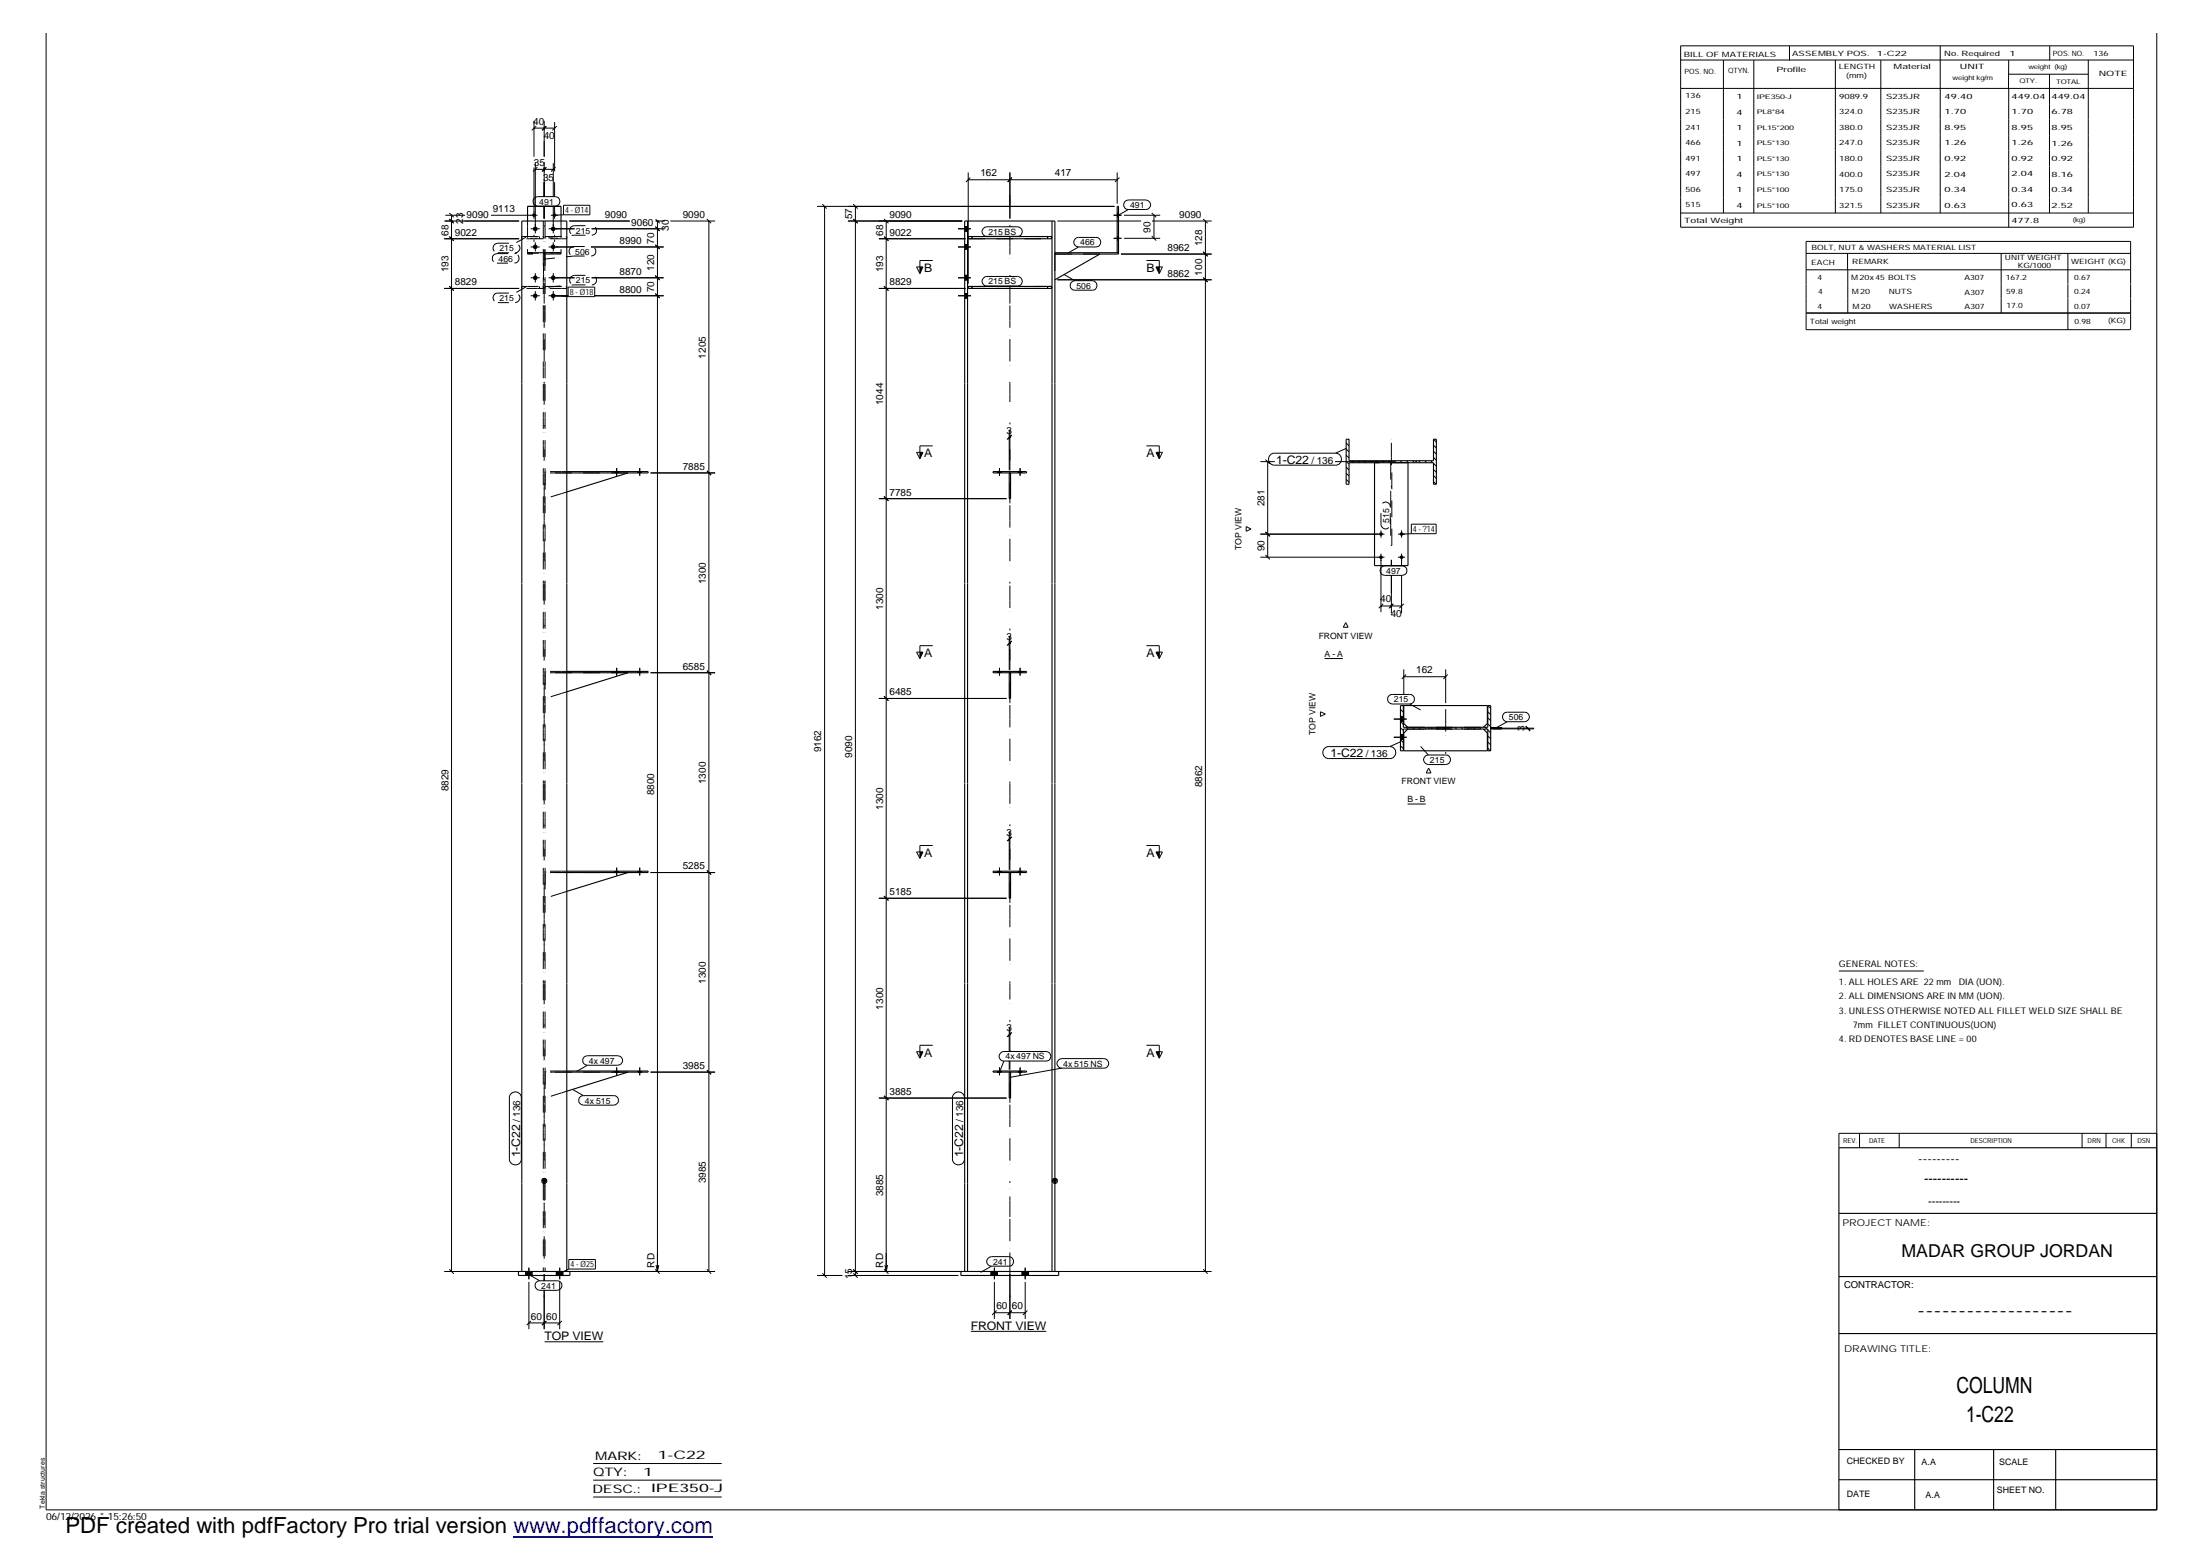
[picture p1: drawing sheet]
<svg xmlns="http://www.w3.org/2000/svg" width="420mm" height="297mm" viewBox="0 0 420 297" stroke-linecap="round" stroke-linejoin="round" font-family="sans-serif">
<g fill="none" stroke="#000" stroke-width=".19">
<path d="M321 8.7h86.5v34.7h-86.5zM321 11.5h86.5M321 16.9h86.5M329.1 11.5v29.2M334.9 11.5v29.2M341.8 8.8v2.7M350.5 11.5v29.2M359.2 11.5v29.2M370.5 8.7v32M383.6 11.5v5.4M383.6 14.2h15.3M383.6 16.9v26.5"/>
<path d="M391.4 14.2v26.5M391.5 8.8v2.7M398.8 11.5v29.2M411.9 6.3v281.9h-403.1v-281.9M102 23.1v6.8M102 32v9.8M102 24.5h3.9M102.1 37.8l.6-.3h3.3a.91 .91 0 0 1 .9 .9 .91 .91 0 0 1-.9 1h-3.3a.91 .91 0 0 1-.9-.6 .91 .91 0 0 1 .3-1zM102.2 30.9v13.7M102.2 32.3h3.5M102.4 24.1l-.8 .8M102.6 31.9l-.8 .9"/>
<path d="M103.9 23.1v6.8M103.9 30.9v6.7M103.9 39.3v2.4M104.3 24.1l-.8 .8M104.3 32l-.8 .8M104.4 24.1l-.8 .7M104.4 31.9l-.8 .8M105.7 31.1v6.5M105.7 39.3v5.3M105.9 23.3v9.4M105.9 34.8v2.8M105.9 39.3v2.5"/>
<path d="M106.1 31.9l-.9 .9M106.3 24.1l-.8 .8M107.6 39.2h5v1.8h-5zM156 39.4h56.9M157.1 39l.8 .8M157.5 39.4v204.1M162.9 39l.9 .8M163.4 39.4v204.1M184.9 34.3h28.5M184.9 32.9v21.3M185.3 33.9l-.8 .8M192.9 32.9v8.8"/>
<path d="M193.3 33.9l-.9 .8M213.4 32.9v6M213.8 33.9l-.9 .8M214.8 38.5l.7-.3h3.3a.91 .91 0 0 1 1 .9 .91 .91 0 0 1-1 .9h-3.3a.91 .91 0 0 1-.8-.5 .91 .91 0 0 1 .1-1zM215.5 40l-2.1 1.2M84.8 45.6h14.3M84.8 42.2h14.3M84.8 55.1h14.3M85 41.1h3.8M85.8 54.6l.9 .9M85.8 45.2l.9 .8M85.8 41.8l.9 .8"/>
<path d="M85.8 40.7l.9 .8M86.2 41.1v201.6M93.8 41.1h8.9M101.3 45.5h.4M101.3 43.7h1.8M101.3 47.1h1.8M101.3 53h1.8M101.3 56.5h1.8M102 44.8v.5M102 45.7v.5M102.2 45.5h.5M102.2 46.3v1.7"/>
<path d="M102.2 52.1v1.8M102.2 55.6v1.7M104.8 43.7h4.9M104.8 47.1h4.8M104.8 53h4.9M104.8 56.5h3.7M105.2 45.5h.5M105.2 41.1h1.4M105.7 46.3v1.7M105.7 52.1v1.8M105.7 55.6v1.7M105.7 56.5l2.8 .1"/>
<path d="M105.9 44.8v.5M105.9 45.7v.5M106.1 45.5h.5M107.6 41l-1.7 .1M108.5 54.8h5.1v1.8h-5.1zM108.7 42.2h11.6M112.9 47.1h13.8M113 43.7h14M113 53h13.7M113.5 56.5h13.2M125.1 56l.9 .9M125.1 52.6l.9 .9"/>
<path d="M125.1 46.7l.9 .8M125.1 43.3l.9 .8M125.2 42.2h1.8M125.2 41.9l.8 .7M125.6 42.2v200.5M128 42.2h8.6M135 41.8l.8 .8M135.4 42.2v200.5M162 42.2h21.8M162.9 41.8l.9 .8M167.9 45.6h16.5M167.9 55.1h16.5"/>
<path d="M168.8 45.2l.9 .8-.8-.8M168.8 41.8l.9 .8M168.8 54.6l.9 .9M169.2 42.2v200.5M175 51h1.3l-.6 1.2zM178.1 49.7h-2.4v2.5M183 43.7h2.4M183 47.1h2.4M183 53h2.4M183 56.5h2.4M184.2 44.1h.6M184.2 43.3h.6"/>
<path d="M184.2 47.6h.6M184.2 46.7h.6M184.2 53.5h.6M184.2 52.6h.6M184.2 56.9h.6M184.2 56h.6M187.8 43.6l.7-.3h5.9a.91 .91 0 0 1 .8 .9 .91 .91 0 0 1-.8 .9h-5.9a.88 .88 0 0 1-.9-.5 .88 .88 0 0 1 .2-1zM187.8 53.1l.7-.3h5.9a.91 .91 0 0 1 .8 .9 .91 .91 0 0 1-.8 .9h-5.9a.88 .88 0 0 1-.9-.5 .88 .88 0 0 1 .2-1zM201.9 42.2h16M201.9 53.4h29.5M203.2 52.4l2.1 1.2M204.6 53.9l.7-.3h3.3a.91 .91 0 0 1 .9 .9 .91 .91 0 0 1-.9 .9h-3.3a.88 .88 0 0 1-.9-.5 .88 .88 0 0 1 .2-1z"/>
<path d="M205.4 45.6l.6-.3h3.3a.91 .91 0 0 1 .9 .9 .91 .91 0 0 1-.9 .9h-3.3a.91 .91 0 0 1-.9-.5 .91 .91 0 0 1 .3-1zM206 47.1l-2.1 1.2M212.7 45.5h1.5M212.7 41.1h1.5M213.4 45.2h.2M213.4 45.8h.2M213.4 40.7h.2M213.4 41.4h.2M214.1 48.5h17.3M214.7 45.5h6.9M214.7 41.1h6.9M218.9 49.7h2.5v2.5"/>
<path d="M220 45.1l.8 .8M220 40.7l.8 .8M220 42.2h11.4M220.4 41.1v4.4M220.8 51h1.2l-.6 1.2zM229.8 48.1l.8 .8M229.8 53l.8 .8M229.8 41.8l.8 .8M230.2 42.2v200.5M321 40.7h86.5M344.9 51.5h62M344.9 48.4h62"/>
<path d="M344.9 59.8h62M352.8 48.4v3.1M352.9 51.5v8.3M382.2 48.4v11.4M394.9 48.4v5.8M394.9 54.3v8.6M406.9 54.2v-8.1h-62v16.8h62v-8.6M117.4 90v.3M117.8 89.4v1.4M118.1 90v.3M121.8 90v.3M122.2 89.4v1.4"/>
<path d="M122.5 90v.3M124.2 90.3h12.4M135 89.9l.8 .8-.8-.8M167.9 95.2h24.3M168.8 94.8l.9 .8M175 86.3h1.3l-.6 1.3zM178.1 85.1h-2.4v2.5M190.5 90v.3M190.9 89.4v1.4M191.2 90v.3M192.7 82.1v7.7M192.7 83.5h.2"/>
<path d="M192.9 82.1v7.7M193.2 83l-.9 .9M193.3 83l-.9 .9M194.5 90v.3M194.8 89.4v1.4M195.2 90v.3M218.9 85.1h2.5v2.5M220.8 86.3h1.2l-.6 1.3zM240.7 88.1h2.8M241.7 87.7l.8 .8M242.1 88.1v18.3M242.4 87l.8-.5h11.9a1.14 1.14 0 0 1 1.1 1.2 1.14 1.14 0 0 1-1.1 1.1h-11.7a1.14 1.14 0 0 1-1-1.8z"/>
<path d="M255 88.1h8.2M257.1 84.6l.5 .5M257.1 85.7l.5 .6M257.1 86.9l.5 .5M257.1 88l.5 .6M257.1 89.2l.5 .5M257.1 90.4l.5 .5M257.1 91.5l.5 .6M257.1 85.6l-2 .9M257.6 83.8v.1M258.2 88l.3 .3M259.4 88l.3 .3"/>
<path d="M260.5 88l.4 .3M261.7 88l.3 .3M262.8 88l.4 .3M264 88l.3 .3M265.1 88l.4 .3M266.3 88l.4 .3M267.5 88l.3 .3M268.6 88l.4 .3M269.8 88l.3 .3M270.9 88l.4 .3M272.1 88l.4 .3M273.3 88l.3 .3"/>
<path d="M273.8 83.8l.5 .6M273.8 85l.5 .5M273.8 86.2l.5 .5M273.8 87.3l.5 .6M273.8 88.5l.5 .5M273.8 89.6l.5 .6M273.8 90.8l.5 .5M273.8 91.9l.5 .5M238 100.5l.9 .5-.9 .4zM240.7 102h23.7M240.7 106.4h23.7M241.7 105.9l.8 .9"/>
<path d="M241.7 101.5l.8 .9M257 118.9l.5 .8h-1zM263.7 101.2v1.4M263.7 105.7v11.2M263.7 115.7h4M263.8 108.3l.7-.3h3.3a.91 .91 0 0 1 .9 .9 .91 .91 0 0 1-.9 .9h-3.3a.93 .93 0 0 1-.9-.5 .93 .93 0 0 1 .2-1zM264.2 115.3l-.9 .8M265.7 106.9v1.2M265.7 109.8v7.3M266.1 115.3l-.8 .8M266.1 115.3l-.8 .7M267 102h1.4"/>
<path d="M267 106.4h1.4M267.7 101.2v1.4M267.7 105.7v2.4M267.7 109.8v7.3M268.1 115.3l-.8 .8M269.5 100.1h4.8v1.8h-4.8zM269.5 101.9l-1.8 .1M117.4 128.2v.2M117.8 127.5v1.5M118.1 128.2v.2M121.8 128.2v.2M122.2 127.5v1.5"/>
<path d="M122.5 128.2v.2M124.2 128.4h12.4M135 128l.8 .8-.8-.7M167.9 133.3h24.3M168.8 132.9l.9 .9M175 124.5h1.3l-.6 1.2zM178.1 123.3h-2.4v2.4M190.5 128.2v.2M190.9 127.5v1.5M191.2 128.2v.2M192.7 121.4v6.5M192.7 122.8h.2"/>
<path d="M192.9 121.4v6.5M193.2 122.4l-.9 .8M193.3 122.4l-.9 .8M194.5 128.2v.2M194.8 127.5v1.5M195.2 128.2v.2M218.9 123.3h2.5v2.4M220.8 124.5h1.2l-.6 1.2zM252.2 135.9l.9 .4-.9 .5zM253 125.7h3.5M265.3 132.8l.6-.2h3.3a.91 .91 0 0 1 .9 .9 .91 .91 0 0 1-.9 .9h-3.3a.92 .92 0 0 1-.8-.6 .92 .92 0 0 1 .2-1zM266.2 137.3h2.4"/>
<path d="M267.5 135.4l.5 .6M267.5 136.6l.5 .5M267.5 138.9l.5 .5M267.5 136.8h.5M267.9 134.7l.1 .1M268 137.7h-.5l.5 .6M268.1 129.2h8M268.1 127.8v4.8M268.5 128.8l-.8 .8M268.6 138.8l.3 .4M269.2 134.4l2.1 1.1M269.7 138.8l.4 .4"/>
<path d="M270.9 138.8l.3 .4M272 138.8l.4 .4M273.2 138.8l.4 .4M274.4 138.8l.3 .4M275.5 138.8l.4 .4M276.1 127.8v6.4M276.5 128.8l-.8 .8M276.7 138.8l.3 .4M277.8 138.8l.4 .4M279 138.8l.4 .4M280.2 138.8l.3 .4M281.3 138.8l.3 .4"/>
<path d="M282.5 138.8l.3 .4M283.6 138.8l.4 .4M284.1 134.7l.6 .5M284.1 135.9l.6 .5M284.1 137l.6 .6M284.1 138.2l.6 .5M284.1 139.3l.6 .6M284.7 138.9l.3 .2M284.7 139.1h.1M284.8 138.9l.2 .2-.2-.2 .3 .2h7.9M284.8 139.1l-.1-.1 .2 .1M284.9 138.9l.3 .2"/>
<path d="M285 138.9l.3 .2-.2-.2M285.1 138.9l.3 .2M285.2 138.9l.3 .2M285.2 139h7.8M285.2 138.9l.3 .2-.2-.2M285.3 138.9l.3 .2M285.4 138.9l.3 .2M285.5 138.9l.2 .2M285.5 138.9l.4 .2-.2-.2M285.7 138.9l.3 .2M285.8 138.9l.2 .2M285.8 138.9l.3 .2"/>
<path d="M286 138.9l.3 .2M286.1 139.1l-.2-.2 .3 .2M286.1 138.9l.3 .2M286.2 138.9l.3 .2M286.3 138.9l.3 .2M286.4 138.9l.3 .2M286.5 138.9l.2 .2M286.6 138.9l.2 .2M286.7 138.9l.1 .1M286.7 139l.1 .1-.3-.2 .1 .2M286.8 138.9v.1M287.2 136.2l.7-.2h3.3a.91 .91 0 0 1 .9 .9 .91 .91 0 0 1-.9 .9h-3.3a.94 .94 0 0 1-.9-.6 .94 .94 0 0 1 .2-1z"/>
<path d="M287.9 137.8l-2.1 1.1M291.4 138.7l.8 .9M291.4 138.6l.8 .8M291.8 139v.1M192.7 158.7v7.4M192.9 158.7v7.4M193.2 159.8l-.9 .8M193.3 159.8l-.9 .8M253 142.9l.6-.4h11.8a1.14 1.14 0 0 1 1.2 1.2 1.14 1.14 0 0 1-1.2 1.1h-11.6a1.13 1.13 0 0 1-1.1-.7 1.13 1.13 0 0 1 .3-1.2zM266.2 140.7h2.4M267.5 140.1l.5 .5M267.5 141.2l.5 .6"/>
<path d="M267.5 142.4l.5 .5M267.5 141.2h.5M267.5 140.3h.5M267.5 141.6l-2.1 .9M268.8 153.5h3.5M271.3 142.5l1.5 1.6M272.2 144.4l.6-.3h3.3a.91 .91 0 0 1 .9 .9 .91 .91 0 0 1-.9 1h-3.3a.92 .92 0 0 1-.8-.6 .92 .92 0 0 1 .2-1zM272.8 146.6l.5 1h-.9zM284.1 140.5l.6 .5M284.1 141.7l.6 .5M284.1 142.8l.5 .5M117.4 166.3v.3"/>
<path d="M117.8 165.6v1.5M118.1 166.3v.3M121.8 166.3v.3M122.2 165.6v1.5M122.5 166.3v.3M124.2 166.6h12.4M135 166.1l.8 .8M167.9 171.5h24.3M168.8 171.1l.9 .8M175 162.6h1.3l-.6 1.3zM178.1 161.4h-2.4v2.5M190.5 166.3v.3"/>
<path d="M190.9 165.6v1.5M191.2 166.3v.3M192.7 160.1h.2M194.5 166.3v.3M194.8 165.6v1.5M195.2 166.3v.3M218.9 161.4h2.5v2.5M220.8 162.6h1.2l-.6 1.3zM178.1 199.5h-2.4v2.5M192.7 197.5h.2M192.7 196.1v4.7M192.9 196.1v4.7"/>
<path d="M193.2 197.1l-.9 .8M193.3 197.1l-.9 .8M218.9 199.5h2.5v2.5M351.2 185.4h16.2M97.5 208.9a1.16 1.16 0 0 1 1.3-.4 1.16 1.16 0 0 1 .8 1.1v11.6a1.14 1.14 0 0 1-1.2 1.2 1.14 1.14 0 0 1-1.1-1.2v-11.8zM109.3 208l2.1 1.2M110.8 209.4l.6-.2h5.8a.91 .91 0 0 1 .9 .9 .91 .91 0 0 1-.9 .9h-5.8a.91 .91 0 0 1-.8-.6 .91 .91 0 0 1 .2-1zM111.5 201.8l.7-.3h5.8a.91 .91 0 0 1 .9 .9 .91 .91 0 0 1-.9 1h-5.8a.91 .91 0 0 1-.9-.6 .91 .91 0 0 1 .2-1zM112.2 203.4l-2.1 1.1M117.4 204.5v.2M117.8 203.8v1.5M118.1 204.5v.2"/>
<path d="M121.8 204.5v.2M122.2 203.8v1.5M122.5 204.5v.2M124.2 204.7h12.4M135 204.3l.8 .8M167.9 209.6h24.3M168.8 209.2l.9 .8M175 200.8h1.3l-.6 1.2zM182.2 208.8a1.14 1.14 0 0 1 1.3-.3 1.14 1.14 0 0 1 .7 1.1v11.6a1.14 1.14 0 0 1-1.2 1.2 1.14 1.14 0 0 1-1.1-1.2v-11.8zM190.5 204.5v.2M190.9 203.8v1.5M191.1 201l.6-.3h8.1a.91 .91 0 0 1 .9 .9 .91 .91 0 0 1-.9 1h-8.1a.88 .88 0 0 1-.8-.6 .88 .88 0 0 1 .2-1z"/>
<path d="M191.2 204.5v.2M191.7 202.6l-.7 1.9M192.7 202.5v1.7M192.9 202.5v1.7M194.5 204.5v.2M194.8 203.8v1.5M195.2 204.5v.2M202.1 202.4l.7-.3h8a.91 .91 0 0 1 1 .9 .91 .91 0 0 1-1 .9h-8a.88 .88 0 0 1-.9-.5 .88 .88 0 0 1 .2-1zM202.8 203.9l-10 1.8M220.8 200.8h1.2l-.6 1.2zM355.1 216.4v2.7M362.7 216.4v2.7"/>
<path d="M397.6 216.4v2.7M402.2 216.4v2.7M407 216.4v2.7M411.9 216.4h-60.7v2.7M84.8 242.7h14.3M85.8 242.3l.9 .8M100.4 242.7v.8M101 242v2.2M101 244.7v9M101 243.3l2.1 1.2M101 252.5h5.9M101.4 252.2l-.8 .8"/>
<path d="M101.6 242.7v.8M102.4 244.8l.7-.3h3.3a.91 .91 0 0 1 .9 .9 .91 .91 0 0 1-.9 .9h-3.3a.92 .92 0 0 1-.9-.5 .92 .92 0 0 1 .2-1zM103.9 243.2v1.3M103.9 246.2v7.5M104 256.1h11.2M104.4 252.2l-.9 .8 .8-.8M106.3 242.7v.8M106.9 242v2.2M106.9 244.7v9M107.3 252.2l-.8 .8M107.5 242.7v.8M108.6 240.4h5.1v1.9h-5.1z"/>
<path d="M108.6 242.3l-1.7 .8M108.7 242.7h27.9M125.1 242.3l.9 .8M125.3 241.5l.3 1.2M125.8 241.5l-.2 1.2M135 242.3l.8 .8M156 243.5h4.9M157.1 243.1l.8 .8M162 243.5h21M162 242.7h21.8M162.9 243.1l.9 .8M162.9 242.3l.9 .8-.8-.7"/>
<path d="M168.8 242.3l.9 .8M169 241.5l.2 1.2M169.5 241.5l-.3 1.2M185.4 254.2h14.4M188.7 240.2l.7-.3h3.3a.91 .91 0 0 1 .9 .9 .91 .91 0 0 1-.9 .9h-3.3a.88 .88 0 0 1-.9-.5 .88 .88 0 0 1 .2-1zM189.3 242.7v.8M189.4 241.7l-2.1 1.2M189.9 242v2.2M189.9 244.7v7.1M189.9 250.6h5.9M190.3 250.2l-.8 .8M190.5 242.7v.8"/>
<path d="M192.9 243.2v8.6M193.3 250.2l-.9 .8 .8-.8M195.2 242.7v.8M195.8 242v2.2M195.8 244.7v7.1M196.2 250.2l-.8 .8M196.4 242.7v.8M201.9 242.7h29.5M229.8 242.3l.8 .8M113.3 279.4h24.5M113.3 282.6h24.5M113.3 285.8h24.5"/>
</g>
<g fill="#000">
<path d="M175.7 51h.6l-.6 1.2zM220.8 51h.6v1.2zM175.7 86.3h.6l-.6 1.3zM220.8 86.3h.6v1.3zM175.7 124.5h.6l-.6 1.2zM220.8 124.5h.6v1.2zM175.7 162.6h.6l-.6 1.3zM220.8 162.6h.6v1.3zM175.7 200.8h.6l-.6 1.2zM220.8 200.8h.6v1.2zM103.5 225.2h.9l-.5 .7zM201.1 225.2h.7l-.3 .7z"/>
<path d="M101.6 40.9a.36 .36 0 0 1 .6-.1 .36 .36 0 0 1 0 .5 .36 .36 0 0 1-.6-.1z" fill-rule="evenodd"/>
<path d="M105.7 40.8a.35 .35 0 0 1 .5 .1 .35 .35 0 0 1-.1 .5 .35 .35 0 0 1-.5-.2z" fill-rule="evenodd"/>
<path d="M184.2 43.3h.6v.8h-.6z" fill-rule="evenodd"/>
<path d="M184.2 43.3h.6v.8h-.6z" fill-rule="evenodd"/>
<path d="M184.2 46.7h.6v.9h-.6z" fill-rule="evenodd"/>
<path d="M184.2 46.7h.6v.9h-.6z" fill-rule="evenodd"/>
<path d="M184.2 52.6h.6v.9h-.6z" fill-rule="evenodd"/>
<path d="M184.2 52.6h.6v.9h-.6z" fill-rule="evenodd"/>
<path d="M184.2 56h.6v.9h-.6z" fill-rule="evenodd"/>
<path d="M184.2 56h.6v.9h-.6z" fill-rule="evenodd"/>
<path d="M213.4 45.2h.2v.6h-.2z" fill-rule="evenodd"/>
<path d="M213.4 40.7h.2v.7h-.2z" fill-rule="evenodd"/>
<path d="M213.4 45.2h.2v.6h-.2z" fill-rule="evenodd"/>
<path d="M213.4 40.7h.2v.7h-.2z" fill-rule="evenodd"/>
<path d="M117.4 90h.7v.3h-.7z" fill-rule="evenodd"/>
<path d="M117.4 90h.7v.3h-.7z" fill-rule="evenodd"/>
<path d="M121.8 90h.7v.3h-.7z" fill-rule="evenodd"/>
<path d="M121.8 90h.7v.3h-.7z" fill-rule="evenodd"/>
<path d="M190.5 90h.7v.3h-.7z" fill-rule="evenodd"/>
<path d="M190.5 90h.7v.3h-.7z" fill-rule="evenodd"/>
<path d="M194.5 90h.7v.3h-.7z" fill-rule="evenodd"/>
<path d="M194.5 90h.7v.3h-.7z" fill-rule="evenodd"/>
<path d="M117.4 128.2h.7v.2h-.7z" fill-rule="evenodd"/>
<path d="M117.4 128.2h.7v.2h-.7z" fill-rule="evenodd"/>
<path d="M121.8 128.2h.7v.2h-.7z" fill-rule="evenodd"/>
<path d="M121.8 128.2h.7v.2h-.7z" fill-rule="evenodd"/>
<path d="M190.5 128.2h.7v.2h-.7z" fill-rule="evenodd"/>
<path d="M190.5 128.2h.7v.2h-.7z" fill-rule="evenodd"/>
<path d="M194.5 128.2h.7v.2h-.7z" fill-rule="evenodd"/>
<path d="M194.5 128.2h.7v.2h-.7z" fill-rule="evenodd"/>
<path d="M267.5 136.8h.5v.9h-.5z" fill-rule="evenodd"/>
<path d="M267.5 136.8h.5v.9h-.5z" fill-rule="evenodd"/>
<path d="M267.5 140.3h.5v.9h-.5z" fill-rule="evenodd"/>
<path d="M267.5 140.3h.5v.9h-.5z" fill-rule="evenodd"/>
<path d="M117.4 166.3h.7v.3h-.7z" fill-rule="evenodd"/>
<path d="M117.4 166.3h.7v.3h-.7z" fill-rule="evenodd"/>
<path d="M121.8 166.3h.7v.3h-.7z" fill-rule="evenodd"/>
<path d="M121.8 166.3h.7v.3h-.7z" fill-rule="evenodd"/>
<path d="M190.5 166.3h.7v.3h-.7z" fill-rule="evenodd"/>
<path d="M190.5 166.3h.7v.3h-.7z" fill-rule="evenodd"/>
<path d="M194.5 166.3h.7v.3h-.7z" fill-rule="evenodd"/>
<path d="M194.5 166.3h.7v.3h-.7z" fill-rule="evenodd"/>
<path d="M117.4 204.5h.7v.2h-.7z" fill-rule="evenodd"/>
<path d="M117.4 204.5h.7v.2h-.7z" fill-rule="evenodd"/>
<path d="M121.8 204.5h.7v.2h-.7z" fill-rule="evenodd"/>
<path d="M121.8 204.5h.7v.2h-.7z" fill-rule="evenodd"/>
<path d="M190.5 204.5h.7v.2h-.7z" fill-rule="evenodd"/>
<path d="M190.5 204.5h.7v.2h-.7z" fill-rule="evenodd"/>
<path d="M194.5 204.5h.7v.2h-.7z" fill-rule="evenodd"/>
<path d="M194.5 204.5h.7v.2h-.7z" fill-rule="evenodd"/>
<path d="M100.4 242.7h1.2v.8h-1.2z" fill-rule="evenodd"/>
<path d="M100.4 242.7h1.2v.8h-1.2z" fill-rule="evenodd"/>
<path d="M106.3 242.7h1.2v.8h-1.2z" fill-rule="evenodd"/>
<path d="M106.3 242.7h1.2v.8h-1.2z" fill-rule="evenodd"/>
<path d="M189.3 242.7h1.2v.8h-1.2z" fill-rule="evenodd"/>
<path d="M189.3 242.7h1.2v.8h-1.2z" fill-rule="evenodd"/>
<path d="M195.2 242.7h1.2v.8h-1.2z" fill-rule="evenodd"/>
<path d="M195.2 242.7h1.2v.8h-1.2z" fill-rule="evenodd"/>
<circle cx="102.2" cy="47.1" r=".44"/>
<circle cx="102.2" cy="43.7" r=".45"/>
<circle cx="102.2" cy="56.5" r=".45"/>
<circle cx="102.2" cy="53" r=".44"/>
<circle cx="105.6" cy="53" r=".44"/>
<circle cx="105.7" cy="47.1" r=".45"/>
<circle cx="105.7" cy="43.7" r=".45"/>
<circle cx="105.7" cy="56.5" r=".45"/>
<circle cx="263.7" cy="106.4" r=".36"/>
<circle cx="263.7" cy="101.9" r=".35"/>
<circle cx="267.7" cy="106.4" r=".36"/>
<circle cx="267.7" cy="102" r=".35"/>
</g>
<g fill="none" stroke="#000" stroke-width=".21">
<path d="M100.8 42.2v-2.8h6.3v2.8M184.8 42.2v200.5M184.9 54.7h15.9v.4h-15.9zM184.9 45.2h15.9v.4h-15.9zM200.9 42.2v200.5M201.5 48.2h12.1M210.1 48.5l-8.6 4.9M213.4 48.2v-8.8h.2v9.1h-12.1M108.2 90h15.6v.3h-15.6M119.9 90.3l-11.7 3.6M189.7 90h6.3v.3h-6.3zM192.7 90.3v4.9h.3v-4.9"/>
<path d="M257.1 83.8h.5v4.2h16.2v-4.2h.5v8.6h-.5v-4.1h-16.2v4.1h-.5zM262.5 88.3v19.7h6.4v-19.7M108.2 128.2h15.6v.2h-15.6M119.9 128.4l-11.7 3.7M189.7 128.2h6.3v.2h-6.3zM192.7 128.4v4.9h.3v-4.9M267.5 134.7h.5v4.1h16.1v-4.1h.6v8.6h-.6v-4.1h-16.1v4.1h-.5zM268.9 138.8l-.8-.7v-3.4h16v3.4l-.8 .7M268.9 139.2l-.8 .7v3.4h16v-3.4l-.8-.7M284.7 139.1h2.1M284.7 138.9h2.1M108.2 166.3h15.6v.3h-15.6"/>
<path d="M119.9 166.6l-11.7 3.6M189.7 166.3h6.3v.3h-6.3zM192.7 166.6v4.9h.3v-4.9M108.2 204.5h15.6v.2h-15.6M119.9 204.7l-11.7 3.6M189.7 204.5h6.3v.2h-6.3zM192.7 204.7v4.9h.3v-4.9M351.2 219.1h60.7v69.1h-60.7zM103.5 225.2h.9l-.5 .7zM201.1 225.2h.7l-.3 .7zM351.2 231.6h60.7M99 242.7h9.8v.8h-9.8z"/>
<path d="M99.7 242.7v-200.5h8.5v200.5M183.5 242.7h18.7v.8h-18.7zM184.2 242.7v-200.5h17.3v200.5M351.2 254.6h60.7M351.2 243.7h60.7M351.2 276.7h60.7M365.7 276.7v11.5M380.7 276.7v11.5M392.6 276.7v11.5M351.2 282.5h60.7"/>
<circle cx="103.9" cy="225.4" r=".48"/>
<circle cx="201.5" cy="225.4" r=".49"/>
</g>
<g fill="none" stroke="#000" stroke-width=".19" stroke-dasharray="1.1 0 2.1 .7 0 1.4" stroke-linecap="butt">
<path d="M107.1 39.4h-6.3M99.7 55.1v-.4M99.7 54.7h4.1M99.7 45.6v-.4M99.7 45.2h4.1M100.8 48.5v-.3M100.8 48.2h6.3M100.8 42.2v6M103 54.7v.4M103 45.2v.4M103.8 42.2v31.1M103.8 55.1h-4.1"/>
<path d="M103.8 54.7v.4M103.8 45.6h-4.1M103.8 45.2v.4M103.8 48.5h.3M103.8 53.4v-4.9M104.1 48.5v4.9M104.1 53.4h-.3M104.1 42.2v31.1M104.1 55.1v-.4M104.1 54.7h4.1M104.1 45.6v-.4M104.1 45.2h4.1"/>
<path d="M104.9 54.7v.4M104.9 45.2v.4M107.1 48.5v-.3M107.1 48.2h-6.3M107.1 48.5h-6.3M107.1 42.2v6M108.2 55.1h-4.1M108.2 54.7v.4M108.2 45.6h-4.1M108.2 45.2v.4M184.9 55.1h15.9M184.9 55.1v-.4"/>
<path d="M184.9 45.6h15.9M184.9 45.6v-.4M185.6 55.1v-.4M185.6 45.6v-.4M200.1 55.1v-.4M200.1 45.6v-.4M200.8 55.1v-.4M200.8 54.7h-15.9M200.8 45.6v-.4M200.8 45.2h-15.9M201.5 48.5v4.9M201.5 48.2v.3"/>
<path d="M210.1 48.5h-8.6M103.8 73.3v38.1M104.1 73.3v38.1M104.1 90.3v4.9M104.1 90v.3M108.2 93.9l-4.1 1.3M108.2 90h-4.1M108.2 90.3h-4.1M119.9 90.3h-15.8M192.7 90.3h.3M193 90.3h-.3M265.6 88.3v15.8"/>
<path d="M265.8 88.3h-.2M268.9 88.3h-6.4M103.8 111.4v38.1M104.1 111.4v38.1M265.6 104.1h.2M265.8 104.1v-15.8M104.1 128.4v4.9M104.1 128.2v.2M108.2 132.1l-4.1 1.2M108.2 128.2h-4.1M108.2 128.4h-4.1M119.9 128.4h-15.8"/>
<path d="M192.7 128.4h.3M193 128.4h-.3M268.9 139.2h14.4M268.9 138.8h14.4M284.7 138.9v.2M103.8 149.6v38.1M104.1 149.6v38.1M104.1 166.6v4.9M104.1 166.3v.3M108.2 170.2l-4.1 1.3M108.2 166.3h-4.1M108.2 166.6h-4.1"/>
<path d="M119.9 166.6h-15.8M192.7 166.6h.3M193 166.6h-.3M103.8 187.7v38.1M104.1 187.7v38.1M104.1 204.7v4.9M104.1 204.5v.2M108.2 208.3l-4.1 1.3M108.2 204.5h-4.1M108.2 204.7h-4.1M119.9 204.7h-15.8M192.7 204.7h.3"/>
<path d="M193 204.7h-.3M103.8 225.9v16.8M104.1 225.9v16.8M99.7 242.7h8.5M184.2 242.7h17.3"/>
</g>
<g fill="none" stroke="#000" stroke-width=".19" stroke-dasharray=".4 3.2 0 .7 1.4 0 2.8 .7 0 1.4 1.4 0 2.8" stroke-linecap="butt">
<path d="M103.9 37.6v-.3M192.9 43.3v-6M192.9 52.9v-7.8M103.9 73.3v-34M192.9 73.3v-18.7M192.9 81v-7.7M265.7 93.1v-9.9M270.6 88.1h-9.8M103.9 111.4v-38.1M192.9 111.4v-28.3M192.9 120.3v-8.9M281 139h-9.9"/>
<path d="M103.9 149.5v-38.1M192.9 157.7v-8.1M192.9 149.5v-27.1M276.1 143.9v-9.8M103.9 187.7v-38.1M192.9 195.1v-7.4M192.9 187.7v-27.9M192.9 200.8v-3.7M103.9 225.8v-38.1M192.9 225.8v-23.3M103.9 247.6v-1.4M103.9 244.5v-18.6"/>
<path d="M192.9 247.6v-21.7"/>
</g>
<g fill="none" stroke="#000" stroke-width=".19" stroke-dasharray="2.1 2.1" stroke-linecap="butt">
<path d="M94.9 50.2h3.4M94.9 48.4h3.4M94.9 48.4a.91 .91 0 0 0-.9 .9 .91 .91 0 0 0 .9 .9M95.1 48.2h3.3M95.1 46.4h3.3M95.1 46.4a.91 .91 0 0 0-1 .9 .91 .91 0 0 0 1 .9M95.1 57.8h3.3M95.1 56h3.3M95.1 56a.91 .91 0 0 0-1 .9 .91 .91 0 0 0 1 .9M98.3 50.2a.91 .91 0 0 0 .8-.9 .91 .91 0 0 0-.8-.9M98.4 48.2a.91 .91 0 0 0 .9-.9 .91 .91 0 0 0-.9-.9M98.4 57.8a.91 .91 0 0 0 .9-.9 .91 .91 0 0 0-.9-.9"/>
<path d="M100.5 45.3l-2.1 1.1M100.5 54.8l-2.1 1.2M103.9 49.5l5.7-.6M104.9 45.3l4.8-.4M104.9 54.8l4.8-.4M107.1 48.2l-8.8 .2M109.6 48.9h3.3M109.6 47.1h3.3M109.6 47.1a.91 .91 0 0 0-.9 .9 .91 .91 0 0 0 .9 .9M109.7 44.9h3.3M109.7 43.1h3.3M109.7 43.1a.91 .91 0 0 0-.9 .9 .91 .91 0 0 0 .9 .9"/>
<path d="M109.7 54.4h3.3M109.7 52.6h3.3M109.7 52.6a.91 .91 0 0 0-.9 .9 .91 .91 0 0 0 .9 .9M112.9 48.9a.91 .91 0 0 0 .9-.9 .91 .91 0 0 0-.9-.9M113 44.9a.91 .91 0 0 0 .9-.9 .91 .91 0 0 0-.9-.9M113 54.4a.91 .91 0 0 0 .9-.9 .91 .91 0 0 0-.9-.9M265.5 96.8a.89 .89 0 0 0-.9-1 .89 .89 0 0 0-.9 1M263.7 100.1v-3.3M263.7 100.1a.89 .89 0 0 0 .9 .9 .89 .89 0 0 0 .9-.9M265.5 100.1v-3.3"/>
</g>
<path d="M98 293.3h38.2" fill="none" stroke="#00f" stroke-width=".3"/>
<g font-size="4.2">
<text x="373.6" y="265.9">COLUMN</text>
<text x="375.5" y="271.4">1-C22</text>
<text x="12.5" y="292.7">PDF created with pdfFactory Pro trial version www.pdffactory.com</text>
</g>
<text font-size="3.4" x="363.1" y="239.9">MADAR GROUP JORDAN</text>
<g font-size="2.5">
<text x="366.3" y="222.1">---------</text>
<text x="367.5" y="225.9">----------</text>
<text x="366.1" y="250.9">-------------------</text>
</g>
<g font-size="2.2">
<text x="176.5" y="52">B</text>
<text x="219" y="52">B</text>
<text x="176.5" y="87.3">A</text>
<text x="219" y="87.3">A</text>
<text x="243.7" y="88.5">1-C22</text>
<text x="176.5" y="125.5">A</text>
<text x="219" y="125.5">A</text>
<text x="254.1" y="144.5">1-C22</text>
<text x="176.5" y="163.6">A</text>
<text x="219" y="163.6">A</text>
<text x="176.5" y="201.7">A</text>
<text x="219" y="201.7">A</text>
<text x="99.3" y="220.9" transform="rotate(-90 99.3 220.9)">1-C22</text>
<text x="183.9" y="220.9" transform="rotate(-90 183.9 220.9)">1-C22</text>
<text x="104" y="255.8">TOP VIEW</text>
<text x="185.4" y="253.8">FRONT VIEW</text>
<text x="113.3" y="281.8">QTY:</text>
<text x="113.7" y="278.6">MARK:</text>
<text x="122.9" y="281.8">1</text>
<text x="125.6" y="278.6">1-C22</text>
<text x="113.2" y="285">DESC.:</text>
<text x="124.3" y="284.9">IPE350-J</text>
</g>
<text font-size="2.1" x="368.3" y="230.1">---------</text>
<g font-size="1.9">
<text x="101.9" y="23.8">40</text>
<text x="103.8" y="26.6">40</text>
<text x="102" y="31.7">35</text>
<text x="103.7" y="34.5">35</text>
<text x="187.2" y="33.6">162</text>
<text x="201.5" y="33.6">417</text>
<text x="89.1" y="41.6">9090</text>
<text x="94.1" y="40.5">9113</text>
<text x="115.5" y="41.6">9090</text>
<text x="130.4" y="41.6">9090</text>
<text x="162.7" y="41.9" transform="rotate(-90 162.7 41.9)">57</text>
<text x="169.9" y="41.6">9090</text>
<text x="225.2" y="41.6">9090</text>
<text x="85.6" y="45" transform="rotate(-90 85.6 45)">68</text>
<text x="86.9" y="45">9022</text>
<text x="88.4" y="42.7" transform="rotate(-90 88.4 42.7)">23</text>
<text x="118.3" y="46.6">8990</text>
<text x="120.6" y="43.1">9060</text>
<text x="124.9" y="46.5" transform="rotate(-90 124.9 46.5)">70</text>
<text x="127.8" y="44.1" transform="rotate(-90 127.8 44.1)">30</text>
<text x="168.7" y="45" transform="rotate(-90 168.7 45)">68</text>
<text x="169.9" y="45">9022</text>
<text x="219.8" y="44.4" transform="rotate(-90 219.8 44.4)">90</text>
<text x="223" y="47.9">8962</text>
<text x="229.6" y="47" transform="rotate(-90 229.6 47)">128</text>
<text x="85.6" y="52" transform="rotate(-90 85.6 52)">193</text>
<text x="118.3" y="52.4">8870</text>
<text x="124.9" y="51.7" transform="rotate(-90 124.9 51.7)">120</text>
<text x="168.7" y="52" transform="rotate(-90 168.7 52)">193</text>
<text x="223" y="52.8">8862</text>
<text x="229.6" y="52.6" transform="rotate(-90 229.6 52.6)">100</text>
<text x="86.9" y="54.5">8829</text>
<text x="118.3" y="55.9">8800</text>
<text x="124.9" y="55.8" transform="rotate(-90 124.9 55.8)">70</text>
<text x="169.9" y="54.5">8829</text>
<text x="134.8" y="68.4" transform="rotate(-90 134.8 68.4)">1205</text>
<text x="168.7" y="77.3" transform="rotate(-90 168.7 77.3)">1044</text>
<text x="192.2" y="82.8">3</text>
<text x="130.4" y="89.7">7885</text>
<text x="250.5" y="88.5">/ 136</text>
<text x="169.9" y="94.6">7785</text>
<text x="241.5" y="96.7" transform="rotate(-90 241.5 96.7)">281</text>
<text x="241.5" y="105.3" transform="rotate(-90 241.5 105.3)">90</text>
<text x="134.8" y="111.5" transform="rotate(-90 134.8 111.5)">1300</text>
<text x="168.7" y="116.4" transform="rotate(-90 168.7 116.4)">1300</text>
<text x="263.6" y="115">40</text>
<text x="265.6" y="117.8">40</text>
<text x="192.2" y="122.1">3</text>
<text x="130.4" y="127.8">6585</text>
<text x="270.5" y="128.5">162</text>
<text x="169.9" y="132.7">6485</text>
<text x="156.8" y="143.6" transform="rotate(-90 156.8 143.6)">9162</text>
<text x="291.2" y="139.6" transform="rotate(-90 291.2 139.6)">3</text>
<text x="134.8" y="149.7" transform="rotate(-90 134.8 149.7)">1300</text>
<text x="162.7" y="144.7" transform="rotate(-90 162.7 144.7)">9090</text>
<text x="260.9" y="144.5">/ 136</text>
<text x="85.6" y="151.1" transform="rotate(-90 85.6 151.1)">8829</text>
<text x="124.9" y="151.8" transform="rotate(-90 124.9 151.8)">8800</text>
<text x="168.7" y="154.6" transform="rotate(-90 168.7 154.6)">1300</text>
<text x="229.6" y="150.3" transform="rotate(-90 229.6 150.3)">8862</text>
<text x="192.2" y="159.5">3</text>
<text x="130.4" y="166">5285</text>
<text x="169.9" y="170.9">5185</text>
<text x="134.8" y="187.8" transform="rotate(-90 134.8 187.8)">1300</text>
<text x="168.7" y="192.7" transform="rotate(-90 168.7 192.7)">1300</text>
<text x="192.2" y="196.8">3</text>
<text x="130.4" y="204.1">3985</text>
<text x="169.9" y="209">3885</text>
<text x="99.3" y="214.2" transform="rotate(-90 99.3 214.2)">/ 136</text>
<text x="183.9" y="214.2" transform="rotate(-90 183.9 214.2)">/ 136</text>
<text x="134.8" y="225.9" transform="rotate(-90 134.8 225.9)">3985</text>
<text x="168.7" y="228.4" transform="rotate(-90 168.7 228.4)">3885</text>
<text x="125" y="242" transform="rotate(-90 125 242)">RD</text>
<text x="162.7" y="244.2" transform="rotate(-90 162.7 244.2)">15</text>
<text x="168.7" y="242" transform="rotate(-90 168.7 242)">RD</text>
<text x="101.4" y="251.9">60</text>
<text x="104.3" y="251.9">60</text>
<text x="190.3" y="249.9">60</text>
<text x="193.3" y="249.9">60</text>
<text x="8.8" y="290.2">06/12/2026 * 15:26:50</text>
</g>
<g font-size="1.8">
<text x="351.9" y="234.1">PROJECT NAME:</text>
<text x="352.2" y="245.8">CONTRACTOR:</text>
<text x="352.2" y="258.1">DRAWING TITLE:</text>
</g>
<g font-size="1.7">
<text x="103" y="39.1">491</text>
<text x="107.9" y="40.7">4- Ø14</text>
<text x="215.8" y="39.7">491</text>
<text x="95.4" y="47.9">215</text>
<text x="110" y="44.6">215</text>
<text x="188.8" y="44.8">215 BS</text>
<text x="206.3" y="46.8">466</text>
<text x="95.2" y="49.9">466</text>
<text x="109.9" y="48.6">506</text>
<text x="95.4" y="57.5">215</text>
<text x="108.8" y="56.3">8- Ø18</text>
<text x="110" y="54.1">215</text>
<text x="188.8" y="54.3">215 BS</text>
<text x="205.6" y="55.1">506</text>
<text x="265.3" y="99.8" transform="rotate(-90 265.3 99.8)">515</text>
<text x="269.8" y="101.6">4- ?14</text>
<text x="237.1" y="105" transform="rotate(-90 237.1 105)">TOP VIEW</text>
<text x="264.8" y="109.5">497</text>
<text x="251.8" y="121.9">FRONT VIEW</text>
<text x="253" y="125.3">A - A</text>
<text x="266.2" y="134.1">215</text>
<text x="288.2" y="137.5">506</text>
<text x="251.2" y="140.3" transform="rotate(-90 251.2 140.3)">TOP VIEW</text>
<text x="267.7" y="149.7">FRONT VIEW</text>
<text x="273.1" y="145.7">215</text>
<text x="268.8" y="153.1">B - B</text>
<text x="351.2" y="184.6">GENERAL NOTES:</text>
<text x="351.2" y="190.8">2. ALL DIMENSIONS ARE IN MM(UON).</text>
<text x="351.2" y="188.1">1. ALL HOLES ARE 22 mm</text>
<text x="374.1" y="188.1">DIA (UON).</text>
<text x="351.2" y="193.5">3. UNLESS OTHERWISE NOTED ALL FILLET WELD SIZE SHALL BE</text>
<text x="353.9" y="196.2">7mm FILLET CONTINUOUS(UON)</text>
<text x="112.5" y="203.1">4x 497</text>
<text x="192" y="202.3">4x 497 NS</text>
<text x="203.1" y="203.6">4x 515 NS</text>
<text x="351.2" y="198.9">4. RD DENOTES BASE LINE = 00</text>
<text x="111.7" y="210.7">4x 515</text>
<text x="108.9" y="242">4- Ø25</text>
<text x="189.7" y="241.4">241</text>
<text x="103.4" y="246">241</text>
<text x="352.7" y="279.5">CHECKED BY</text>
<text x="367" y="279.6">A.A</text>
<text x="381.8" y="279.7">SCALE</text>
<text x="352.7" y="285.7">DATE</text>
<text x="367.7" y="285.9">A.A</text>
<text x="381.3" y="285.1">SHEET NO.</text>
</g>
<g font-size="1.4">
<text x="321.6" y="10.9">BILL OF MATERIALS</text>
<text x="342.3" y="10.7">ASSEMBLY POS.</text>
<text x="358.4" y="10.7">1-C22</text>
<text x="371.3" y="10.6">No. Required</text>
<text x="383.8" y="10.6">1</text>
<text x="392" y="10.6">POS. NO.</text>
<text x="399.8" y="10.7">136</text>
<text x="321.7" y="14">POS. NO.</text>
<text x="330" y="14">QTYN.</text>
<text x="339.3" y="13.8">Profile</text>
<text x="351.2" y="13.2">LENGTH</text>
<text x="352.6" y="15">(mm)</text>
<text x="361.7" y="13.2">Material</text>
<text x="374.3" y="13.2">UNIT</text>
<text x="400.8" y="14.4">NOTE</text>
<text x="321.9" y="18.8">136</text>
<text x="321.9" y="21.7">215</text>
<text x="331.6" y="18.9">1</text>
<text x="331.6" y="21.9">4</text>
<text x="351.2" y="18.8">9089.9</text>
<text x="351.2" y="21.8">324.0</text>
<text x="360.2" y="18.8">S235JR</text>
<text x="360.2" y="21.8">S235JR</text>
<text x="371.4" y="18.9">49.40</text>
<text x="371.4" y="21.8">1.70</text>
<text x="384.2" y="18.8">449.04</text>
<text x="384.2" y="21.8">1.70</text>
<text x="391.8" y="18.9">449.04</text>
<text x="391.8" y="21.8">6.78</text>
<text x="321.9" y="24.8">241</text>
<text x="321.9" y="27.7">466</text>
<text x="331.6" y="24.8">1</text>
<text x="331.6" y="27.8">1</text>
<text x="351.2" y="24.8">380.0</text>
<text x="351.2" y="27.8">247.0</text>
<text x="360.2" y="24.8">S235JR</text>
<text x="360.2" y="27.8">S235JR</text>
<text x="371.4" y="24.8">8.95</text>
<text x="371.4" y="27.8">1.26</text>
<text x="384.2" y="24.8">8.95</text>
<text x="384.2" y="27.7">1.26</text>
<text x="391.8" y="24.8">8.95</text>
<text x="391.8" y="27.8">1.26</text>
<text x="321.9" y="30.7">491</text>
<text x="321.9" y="33.6">497</text>
<text x="331.6" y="30.8">1</text>
<text x="331.6" y="33.8">4</text>
<text x="351.2" y="30.7">180.0</text>
<text x="351.2" y="33.7">400.0</text>
<text x="360.2" y="30.7">S235JR</text>
<text x="360.2" y="33.7">S235JR</text>
<text x="371.4" y="30.8">0.92</text>
<text x="371.4" y="33.7">2.04</text>
<text x="384.2" y="30.7">0.92</text>
<text x="384.2" y="33.7">2.04</text>
<text x="391.8" y="30.8">0.92</text>
<text x="391.8" y="33.7">8.16</text>
<text x="321.9" y="36.6">506</text>
<text x="321.9" y="39.6">515</text>
<text x="331.6" y="36.7">1</text>
<text x="331.6" y="39.7">4</text>
<text x="351.2" y="36.7">175.0</text>
<text x="351.2" y="39.7">321.5</text>
<text x="360.2" y="36.6">S235JR</text>
<text x="360.2" y="39.7">S235JR</text>
<text x="371.4" y="36.7">0.34</text>
<text x="371.4" y="39.7">0.63</text>
<text x="384.2" y="36.6">0.34</text>
<text x="384.2" y="39.6">0.63</text>
<text x="391.8" y="36.7">0.34</text>
<text x="391.8" y="39.7">2.52</text>
<text x="321.6" y="42.7">Total Weight</text>
<text x="345.9" y="47.7">BOLT, NUT &amp; WASHERS MATERIAL LIST</text>
<text x="384.1" y="42.6">477.8</text>
<text x="345.9" y="50.5">EACH</text>
<text x="347.1" y="53.4">4</text>
<text x="353.5" y="53.5">M20x45 BOLTS</text>
<text x="353.7" y="50.5">REMARK</text>
<text x="375.2" y="53.5">A307</text>
<text x="382.9" y="49.6">UNIT WEIGHT</text>
<text x="383.1" y="53.5">167.2</text>
<text x="385.4" y="51.2">KG/1000</text>
<text x="395.6" y="50.4">WEIGHT (KG)</text>
<text x="396.1" y="53.4">0.67</text>
<text x="347.1" y="59">4</text>
<text x="347.2" y="56.1">4</text>
<text x="353.7" y="56.2">M20</text>
<text x="353.8" y="59">M20</text>
<text x="360.7" y="56.2">NUTS</text>
<text x="360.8" y="59">WASHERS</text>
<text x="375.2" y="56.3">A307</text>
<text x="375.2" y="59.1">A307</text>
<text x="383.2" y="56.1">59.8</text>
<text x="383.2" y="58.9">17.0</text>
<text x="396.1" y="56.2">0.24</text>
<text x="396.1" y="59">0.07</text>
<text x="345.7" y="61.9">Total weight</text>
<text x="396.2" y="61.8">0.98</text>
<text x="402.6" y="61.8">(KG)</text>
</g>
<g font-size="1.3">
<text x="352" y="218.3">REV.</text>
<text x="357" y="218.2">DATE</text>
<text x="376.3" y="218.2">DESCRIPTION</text>
<text x="398.7" y="218.2">DRN</text>
<text x="403.4" y="218.2">CHK</text>
<text x="408.2" y="218.3">DSN</text>
<text x="8.6" y="288" transform="rotate(-90 8.6 288)">Tekla structures</text>
</g>
<g font-size="1.2">
<text x="372.9" y="15.2">weight kg/m</text>
<text x="385.7" y="15.9">QTY.</text>
<text x="387.4" y="13.2">weight (kg)</text>
<text x="392.7" y="15.9">TOTAL</text>
<text x="335.5" y="18.8">IPE350-J</text>
<text x="335.5" y="21.8">PL8*84</text>
<text x="335.5" y="24.8">PL15*200</text>
<text x="335.5" y="27.8">PL5*130</text>
<text x="335.5" y="30.7">PL5*130</text>
<text x="335.5" y="33.7">PL5*130</text>
<text x="335.5" y="36.7">PL5*100</text>
<text x="335.5" y="39.7">PL5*100</text>
<text x="395.9" y="42.4">(kg)</text>
</g>
</svg>
